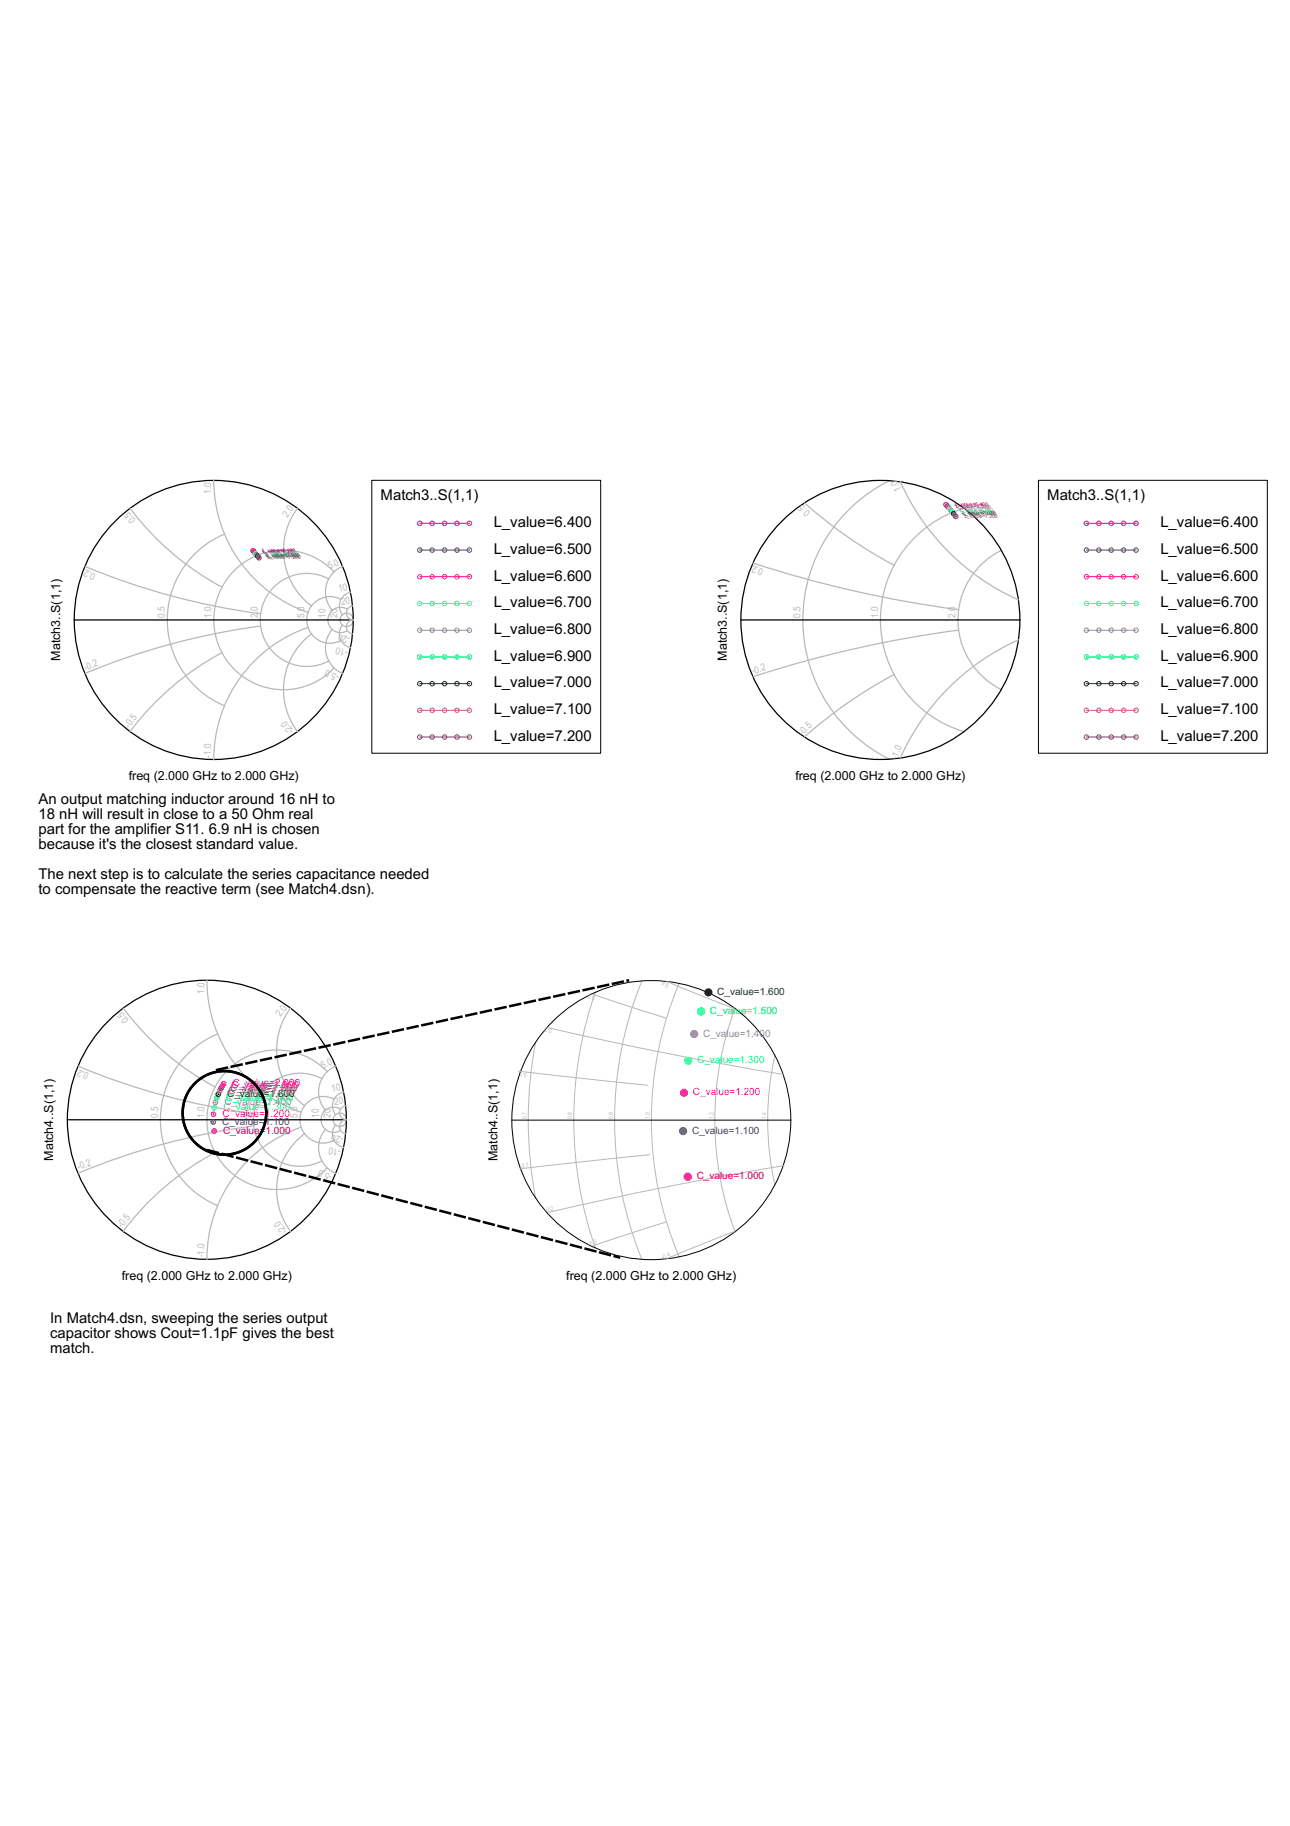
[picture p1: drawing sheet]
<svg xmlns="http://www.w3.org/2000/svg" width="210mm" height="297mm" viewBox="0 0 210 297" stroke-linecap="round" stroke-linejoin="round" font-family="sans-serif">
<g fill="none" stroke="#b8b8b8" stroke-width=".2">
<path d="M34.8 78.1a22.7 22.7 0 0 0 15.3 21.5M13.9 92.2a112.7 112.7 0 0 0 28.5 7.6M21.2 82.7a45.6 45.6 0 0 0 14.9 12.8M36.5 86.9a15.1 15.1 0 0 0-9.3 13.9 15.1 15.1 0 0 0 9.3 14M48.4 82.7a11.4 11.4 0 0 0 2.3 15.9M53.5 94.2a7.6 7.6 0 0 0-11.2 6.6 7.6 7.6 0 0 0 11.2 6.7M54.4 93a11.3 11.3 0 0 0-16.2-.2 11.3 11.3 0 0 0 0 16.1 11.3 11.3 0 0 0 16.2-.2M55.5 97.5a3.8 3.8 0 0 0-5.6 3.3 3.8 3.8 0 0 0 5.6 3.4M55.7 92.1a4.5 4.5 0 0 0-1.6 7.2M56.5 99.1a2.06 2.06 0 0 0-3.1 1.7 2.06 2.06 0 0 0 3.1 1.8M57 96.3a2.27 2.27 0 0 0-1.3 3.7M57.4 98.6a1.13 1.13 0 0 0-1 1.2 1.13 1.13 0 0 0 1.1 1 1.14 1.14 0 0 0-1.1 1.1 1.14 1.14 0 0 0 1 1.2"/>
<path d="M36.1 106.2a45.6 45.6 0 0 0-14.9 12.8M42.4 101.8a112.8 112.8 0 0 0-28.5 7.7M50.1 102.1a22.7 22.7 0 0 0-15.3 21.4M50.7 103.1a11.4 11.4 0 0 0-2.3 15.9M54.1 102.4a4.5 4.5 0 0 0 1.6 7.2M55.7 101.7a2.27 2.27 0 0 0 1.3 3.6"/>
<circle cx="56.4" cy="100.8" r="1.09"/>
</g>
<g fill="none" stroke="#000" stroke-width=".2">
<path d="M12.1 100.8h45.4"/>
<circle cx="34.8" cy="100.8" r="22.7"/>
</g>
<circle cx="41.2" cy="89.6" r=".16" fill="#f00"/>
<circle cx="41.2" cy="89.6" r=".36" fill="none" stroke="#f00" stroke-width=".16"/>
<circle cx="41.3" cy="89.7" r=".16" fill="#00f"/>
<circle cx="41.3" cy="89.7" r=".36" fill="none" stroke="#00f" stroke-width=".16"/>
<circle cx="41.4" cy="89.9" r=".16" fill="#f0f"/>
<circle cx="41.4" cy="89.9" r=".36" fill="none" stroke="#f0f" stroke-width=".16"/>
<circle cx="41.6" cy="90.1" r=".16" fill="#0ff"/>
<circle cx="41.6" cy="90.1" r=".36" fill="none" stroke="#0ff" stroke-width=".16"/>
<circle cx="41.7" cy="90.2" r=".16" fill="#7b68ee"/>
<circle cx="41.7" cy="90.2" r=".36" fill="none" stroke="#7b68ee" stroke-width=".16"/>
<circle cx="41.8" cy="90.3" r=".16" fill="#0f0"/>
<circle cx="41.8" cy="90.3" r=".36" fill="none" stroke="#0f0" stroke-width=".16"/>
<circle cx="41.9" cy="90.5" r=".16" fill="#006400"/>
<circle cx="41.9" cy="90.5" r=".36" fill="none" stroke="#006400" stroke-width=".16"/>
<circle cx="42" cy="90.6" r=".16" fill="#cd5c5c"/>
<circle cx="42" cy="90.6" r=".36" fill="none" stroke="#cd5c5c" stroke-width=".16"/>
<circle cx="42.1" cy="90.7" r=".16" fill="#a0522d"/>
<g fill="none" stroke="#a0522d" stroke-width=".16">
<path d="M68.3 119.9h8.1"/>
<circle cx="42.1" cy="90.7" r=".36"/>
<circle cx="68.3" cy="119.9" r=".36"/>
<circle cx="70.3" cy="119.9" r=".36"/>
<circle cx="72.3" cy="119.9" r=".36"/>
<circle cx="74.4" cy="119.9" r=".36"/>
<circle cx="76.4" cy="119.9" r=".36"/>
</g>
<g fill="none" stroke="#f00" stroke-width=".16">
<path d="M68.3 85.1h8.1"/>
<circle cx="68.3" cy="85.1" r=".36"/>
<circle cx="70.3" cy="85.1" r=".36"/>
<circle cx="72.3" cy="85.1" r=".36"/>
<circle cx="74.4" cy="85.1" r=".36"/>
<circle cx="76.4" cy="85.1" r=".36"/>
</g>
<g fill="none" stroke="#00f" stroke-width=".16">
<path d="M68.3 89.5h8.1"/>
<circle cx="68.3" cy="89.5" r=".36"/>
<circle cx="70.3" cy="89.5" r=".36"/>
<circle cx="72.3" cy="89.5" r=".36"/>
<circle cx="74.4" cy="89.5" r=".36"/>
<circle cx="76.4" cy="89.5" r=".36"/>
</g>
<g fill="none" stroke="#f0f" stroke-width=".16">
<path d="M68.3 93.8h8.1"/>
<circle cx="68.3" cy="93.8" r=".36"/>
<circle cx="70.3" cy="93.8" r=".36"/>
<circle cx="72.3" cy="93.8" r=".36"/>
<circle cx="74.4" cy="93.8" r=".36"/>
<circle cx="76.4" cy="93.8" r=".36"/>
</g>
<g fill="none" stroke="#0ff" stroke-width=".16">
<path d="M68.3 98.2h8.1"/>
<circle cx="68.3" cy="98.2" r=".36"/>
<circle cx="70.3" cy="98.2" r=".36"/>
<circle cx="72.3" cy="98.2" r=".36"/>
<circle cx="74.4" cy="98.2" r=".36"/>
<circle cx="76.4" cy="98.2" r=".36"/>
</g>
<g fill="none" stroke="#7b68ee" stroke-width=".16">
<path d="M68.3 102.5h8.1"/>
<circle cx="68.3" cy="102.5" r=".36"/>
<circle cx="70.3" cy="102.5" r=".36"/>
<circle cx="72.3" cy="102.5" r=".36"/>
<circle cx="74.4" cy="102.5" r=".36"/>
<circle cx="76.4" cy="102.5" r=".36"/>
</g>
<g fill="none" stroke="#0f0" stroke-width=".16">
<path d="M68.3 106.9h8.1"/>
<circle cx="68.3" cy="106.9" r=".36"/>
<circle cx="70.3" cy="106.9" r=".36"/>
<circle cx="72.3" cy="106.9" r=".36"/>
<circle cx="74.4" cy="106.9" r=".36"/>
<circle cx="76.4" cy="106.9" r=".36"/>
</g>
<g fill="none" stroke="#006400" stroke-width=".16">
<path d="M68.3 111.2h8.1"/>
<circle cx="68.3" cy="111.2" r=".36"/>
<circle cx="70.3" cy="111.2" r=".36"/>
<circle cx="72.3" cy="111.2" r=".36"/>
<circle cx="74.4" cy="111.2" r=".36"/>
<circle cx="76.4" cy="111.2" r=".36"/>
</g>
<g fill="none" stroke="#cd5c5c" stroke-width=".16">
<path d="M68.3 115.6h8.1"/>
<circle cx="68.3" cy="115.6" r=".36"/>
<circle cx="70.3" cy="115.6" r=".36"/>
<circle cx="72.3" cy="115.6" r=".36"/>
<circle cx="74.4" cy="115.6" r=".36"/>
<circle cx="76.4" cy="115.6" r=".36"/>
</g>
<path d="M60.5 78.1h37.2v44.4h-37.2z" fill="none" stroke="#000" stroke-width=".16"/>
<g fill="none" stroke="#b8b8b8" stroke-width=".2">
<path d="M33.7 159.4a22.7 22.7 0 0 0 15.3 21.5M12.8 173.5a112.7 112.7 0 0 0 28.5 7.6M20.1 164a45.6 45.6 0 0 0 14.9 12.8M35.4 168.2a15.1 15.1 0 0 0-9.3 14 15.1 15.1 0 0 0 9.3 13.9M47.3 164a11.4 11.4 0 0 0 2.3 15.9M52.4 175.5a7.6 7.6 0 0 0-11.2 6.7 7.6 7.6 0 0 0 11.2 6.6M53.2 174.3a11.3 11.3 0 0 0-16.1-.2 11.3 11.3 0 0 0 0 16.1 11.3 11.3 0 0 0 16.1-.2M54.4 178.8a3.8 3.8 0 0 0-5.6 3.4 3.8 3.8 0 0 0 5.6 3.3M54.6 173.4a4.5 4.5 0 0 0-1.6 7.2M55.9 177.6a2.27 2.27 0 0 0-1.3 3.7M56.3 179.9a1.13 1.13 0 0 0-1.1 1.2 1.13 1.13 0 0 0 1.2 1M35 187.5a45.6 45.6 0 0 0-14.9 12.8"/>
<path d="M41.3 183.1a112.8 112.8 0 0 0-28.5 7.7M49 183.4a22.7 22.7 0 0 0-15.3 21.5M49.6 184.4a11.4 11.4 0 0 0-2.3 15.9M53 183.7a4.5 4.5 0 0 0 1.6 7.2M54.6 183a2.27 2.27 0 0 0 1.3 3.6M55.4 180.4a2.06 2.06 0 0 0-3.2 1.8 2.06 2.06 0 0 0 3.2 1.7M56.4 182.2a1.13 1.13 0 0 0-1.2 1 1.13 1.13 0 0 0 1.1 1.2"/>
<circle cx="55.3" cy="182.2" r="1.09"/>
</g>
<g fill="none" stroke="#000" stroke-width=".2">
<path d="M11 182.2h45.4"/>
<circle cx="33.7" cy="182.2" r="22.7"/>
</g>
<circle cx="34.8" cy="184" r=".16" fill="#f00"/>
<circle cx="34.8" cy="184" r=".36" fill="none" stroke="#f00" stroke-width=".2"/>
<circle cx="34.7" cy="182.5" r=".16" fill="#00f"/>
<circle cx="34.7" cy="182.5" r=".36" fill="none" stroke="#00f" stroke-width=".2"/>
<circle cx="34.7" cy="181.3" r=".16" fill="#f0f"/>
<circle cx="34.7" cy="181.3" r=".36" fill="none" stroke="#f0f" stroke-width=".2"/>
<circle cx="34.9" cy="180.2" r=".16" fill="#0ff"/>
<circle cx="34.9" cy="180.2" r=".36" fill="none" stroke="#0ff" stroke-width=".2"/>
<circle cx="35.1" cy="179.3" r=".16" fill="#7b68ee"/>
<circle cx="35.1" cy="179.3" r=".36" fill="none" stroke="#7b68ee" stroke-width=".2"/>
<circle cx="35.3" cy="178.6" r=".16" fill="#0f0"/>
<circle cx="35.3" cy="178.6" r=".36" fill="none" stroke="#0f0" stroke-width=".2"/>
<circle cx="35.5" cy="178" r=".16" fill="#006400"/>
<circle cx="35.5" cy="178" r=".36" fill="none" stroke="#006400" stroke-width=".2"/>
<circle cx="35.8" cy="177.5" r=".16" fill="#cd5c5c"/>
<circle cx="35.8" cy="177.5" r=".36" fill="none" stroke="#cd5c5c" stroke-width=".2"/>
<circle cx="36" cy="177" r=".16" fill="#a0522d"/>
<circle cx="36" cy="177" r=".36" fill="none" stroke="#a0522d" stroke-width=".2"/>
<circle cx="36.2" cy="176.6" r=".16" fill="#ff1493"/>
<circle cx="36.2" cy="176.6" r=".36" fill="none" stroke="#ff1493" stroke-width=".2"/>
<circle cx="36.4" cy="176.3" r=".16" fill="#f0f"/>
<circle cx="36.4" cy="176.3" r=".36" fill="none" stroke="#f0f" stroke-width=".2"/>
<path d="M43.3 181a6.8 6.8 0 0 0-9.9-6 6.8 6.8 0 0 0-.8 11.6 6.8 6.8 0 0 0 10.6-4.6l.1-1" fill="none" stroke="#000" stroke-width=".41"/>
<path d="M35.3 174l66.9-14.5M33.9 187.1l66.8 17.4" fill="none" stroke="#000" stroke-width=".41" stroke-dasharray="1.6 .8"/>
<g fill="none" stroke="#b8b8b8" stroke-width=".16">
<path d="M104.4 159.6a60 60 0 0 0 0 45.3M108.5 159.7l10.9 4.3M110.5 160a56.9 56.9 0 0 0 0 44.5M84.4 174.2l20.9 2.3M87.2 169.5a67.5 67.5 0 0 0 0 25.4M89.1 167.2a564.7 564.7 0 0 0 38.3 7.6M96.5 161.8l11.8 3.8M96.9 161.4a63.4 63.4 0 0 0 0 41.6M119.6 164.1a51.8 51.8 0 0 0 0 36.2M126.1 171.6a47.7 47.7 0 0 0 0 21.2M105.7 187.8l-21 2.3M108.4 198.8l-11.8 3.8"/>
<path d="M127.6 189.6a565.2 565.2 0 0 0-38.3 7.6M119.5 200.3l-10.9 4.4"/>
</g>
<g fill="none" stroke="#000" stroke-width=".16">
<path d="M83.3 182.2h45.4"/>
<circle cx="106" cy="182.2" r="22.7"/>
</g>
<circle cx="111.9" cy="191.4" r=".31" fill="#f00"/>
<circle cx="111.9" cy="191.4" r=".36" fill="none" stroke="#f00" stroke-width=".61"/>
<circle cx="111.2" cy="184" r=".31" fill="#00f"/>
<circle cx="111.2" cy="184" r=".36" fill="none" stroke="#00f" stroke-width=".61"/>
<circle cx="111.3" cy="177.8" r=".31" fill="#f0f"/>
<circle cx="111.3" cy="177.8" r=".36" fill="none" stroke="#f0f" stroke-width=".61"/>
<circle cx="112" cy="172.6" r=".31" fill="#0ff"/>
<circle cx="112" cy="172.6" r=".36" fill="none" stroke="#0ff" stroke-width=".61"/>
<circle cx="113" cy="168.2" r=".31" fill="#7b68ee"/>
<circle cx="113" cy="168.2" r=".36" fill="none" stroke="#7b68ee" stroke-width=".61"/>
<circle cx="114.1" cy="164.5" r=".31" fill="#0f0"/>
<circle cx="114.1" cy="164.5" r=".36" fill="none" stroke="#0f0" stroke-width=".61"/>
<circle cx="115.3" cy="161.4" r=".31" fill="#006400"/>
<circle cx="115.3" cy="161.4" r=".36" fill="none" stroke="#006400" stroke-width=".61"/>
<path d="M144.8 78.2a25.3 25.3 0 0 0-14.2 22.6 25.3 25.3 0 0 0 14.2 22.7M146.5 78.4a38 38 0 0 0 19.2 19.2M122.5 91.6a188 188 0 0 0 33.4 7.6M130.9 81.8a75.9 75.9 0 0 0 14.6 10.2M156.9 82.7a18.9 18.9 0 0 0-13.6 18.1 18.9 18.9 0 0 0 13.6 18.2M162.9 89.5a12.6 12.6 0 0 0-7 11.3 12.6 12.6 0 0 0 7 11.4M145.5 109.7a75.9 75.9 0 0 0-14.6 10.1M156 102.5a188.1 188.1 0 0 0-33.4 7.6M165.7 104.1a38 38 0 0 0-19.2 19.2" fill="none" stroke="#b8b8b8" stroke-width=".2"/>
<g fill="none" stroke="#000" stroke-width=".2">
<path d="M120.6 100.8h45.4"/>
<circle cx="143.2" cy="100.8" r="22.7"/>
</g>
<circle cx="153.9" cy="82.1" r=".16" fill="#f00"/>
<circle cx="153.9" cy="82.1" r=".36" fill="none" stroke="#f00" stroke-width=".16"/>
<circle cx="154.2" cy="82.3" r=".16" fill="#00f"/>
<circle cx="154.2" cy="82.3" r=".36" fill="none" stroke="#00f" stroke-width=".16"/>
<circle cx="154.4" cy="82.6" r=".16" fill="#f0f"/>
<circle cx="154.4" cy="82.6" r=".36" fill="none" stroke="#f0f" stroke-width=".16"/>
<circle cx="154.6" cy="82.8" r=".16" fill="#0ff"/>
<circle cx="154.6" cy="82.8" r=".36" fill="none" stroke="#0ff" stroke-width=".16"/>
<circle cx="154.8" cy="83.1" r=".16" fill="#7b68ee"/>
<circle cx="154.8" cy="83.1" r=".36" fill="none" stroke="#7b68ee" stroke-width=".16"/>
<circle cx="155" cy="83.3" r=".16" fill="#0f0"/>
<circle cx="155" cy="83.3" r=".36" fill="none" stroke="#0f0" stroke-width=".16"/>
<circle cx="155.2" cy="83.6" r=".16" fill="#006400"/>
<circle cx="155.2" cy="83.6" r=".36" fill="none" stroke="#006400" stroke-width=".16"/>
<circle cx="155.4" cy="83.8" r=".16" fill="#cd5c5c"/>
<circle cx="155.4" cy="83.8" r=".36" fill="none" stroke="#cd5c5c" stroke-width=".16"/>
<circle cx="155.5" cy="84" r=".16" fill="#a0522d"/>
<g fill="none" stroke="#a0522d" stroke-width=".16">
<path d="M176.8 119.9h8.1"/>
<circle cx="155.5" cy="84" r=".36"/>
<circle cx="176.8" cy="119.9" r=".36"/>
<circle cx="178.8" cy="119.9" r=".36"/>
<circle cx="180.8" cy="119.9" r=".36"/>
<circle cx="182.8" cy="119.9" r=".36"/>
<circle cx="184.9" cy="119.9" r=".36"/>
</g>
<g fill="none" stroke="#f00" stroke-width=".16">
<path d="M176.8 85.1h8.1"/>
<circle cx="176.8" cy="85.1" r=".36"/>
<circle cx="178.8" cy="85.1" r=".36"/>
<circle cx="180.8" cy="85.1" r=".36"/>
<circle cx="182.8" cy="85.1" r=".36"/>
<circle cx="184.9" cy="85.1" r=".36"/>
</g>
<g fill="none" stroke="#00f" stroke-width=".16">
<path d="M176.8 89.5h8.1"/>
<circle cx="176.8" cy="89.5" r=".36"/>
<circle cx="178.8" cy="89.5" r=".36"/>
<circle cx="180.8" cy="89.5" r=".36"/>
<circle cx="182.8" cy="89.5" r=".36"/>
<circle cx="184.9" cy="89.5" r=".36"/>
</g>
<g fill="none" stroke="#f0f" stroke-width=".16">
<path d="M176.8 93.8h8.1"/>
<circle cx="176.8" cy="93.8" r=".36"/>
<circle cx="178.8" cy="93.8" r=".36"/>
<circle cx="180.8" cy="93.8" r=".36"/>
<circle cx="182.8" cy="93.8" r=".36"/>
<circle cx="184.9" cy="93.8" r=".36"/>
</g>
<g fill="none" stroke="#0ff" stroke-width=".16">
<path d="M176.8 98.2h8.1"/>
<circle cx="176.8" cy="98.2" r=".36"/>
<circle cx="178.8" cy="98.2" r=".36"/>
<circle cx="180.8" cy="98.2" r=".36"/>
<circle cx="182.8" cy="98.2" r=".36"/>
<circle cx="184.9" cy="98.2" r=".36"/>
</g>
<g fill="none" stroke="#7b68ee" stroke-width=".16">
<path d="M176.8 102.5h8.1"/>
<circle cx="176.8" cy="102.5" r=".36"/>
<circle cx="178.8" cy="102.5" r=".36"/>
<circle cx="180.8" cy="102.5" r=".36"/>
<circle cx="182.8" cy="102.5" r=".36"/>
<circle cx="184.9" cy="102.5" r=".36"/>
</g>
<g fill="none" stroke="#0f0" stroke-width=".16">
<path d="M176.8 106.9h8.1"/>
<circle cx="176.8" cy="106.9" r=".36"/>
<circle cx="178.8" cy="106.9" r=".36"/>
<circle cx="180.8" cy="106.9" r=".36"/>
<circle cx="182.8" cy="106.9" r=".36"/>
<circle cx="184.9" cy="106.9" r=".36"/>
</g>
<g fill="none" stroke="#006400" stroke-width=".16">
<path d="M176.8 111.2h8.1"/>
<circle cx="176.8" cy="111.2" r=".36"/>
<circle cx="178.8" cy="111.2" r=".36"/>
<circle cx="180.8" cy="111.2" r=".36"/>
<circle cx="182.8" cy="111.2" r=".36"/>
<circle cx="184.9" cy="111.2" r=".36"/>
</g>
<g fill="none" stroke="#cd5c5c" stroke-width=".16">
<path d="M176.8 115.6h8.1"/>
<circle cx="176.8" cy="115.6" r=".36"/>
<circle cx="178.8" cy="115.6" r=".36"/>
<circle cx="180.8" cy="115.6" r=".36"/>
<circle cx="182.8" cy="115.6" r=".36"/>
<circle cx="184.9" cy="115.6" r=".36"/>
</g>
<path d="M169 78.1h37.2v44.4h-37.2z" fill="none" stroke="#000" stroke-width=".16"/>
<g font-size="2.4">
<text x="61.9" y="81.4">Match3..S(1,1)</text>
<text x="170.4" y="81.4">Match3..S(1,1)</text>
<text x="80.3" y="85.8">L_value=6.400</text>
<text x="188.8" y="85.8">L_value=6.400</text>
<text x="80.3" y="90.1">L_value=6.500</text>
<text x="80.3" y="94.5">L_value=6.600</text>
<text x="188.8" y="90.1">L_value=6.500</text>
<text x="188.8" y="94.5">L_value=6.600</text>
<text x="80.3" y="98.8">L_value=6.700</text>
<text x="188.8" y="98.8">L_value=6.700</text>
<text x="80.3" y="103.1">L_value=6.800</text>
<text x="80.3" y="107.5">L_value=6.900</text>
<text x="188.8" y="103.1">L_value=6.800</text>
<text x="188.8" y="107.5">L_value=6.900</text>
<text x="80.3" y="111.8">L_value=7.000</text>
<text x="188.8" y="111.8">L_value=7.000</text>
<text x="80.3" y="116.2">L_value=7.100</text>
<text x="188.8" y="116.2">L_value=7.100</text>
<text x="80.3" y="120.5">L_value=7.200</text>
<text x="188.8" y="120.5">L_value=7.200</text>
<text x="6.3" y="130.8">An output matching inductor around 16 nH to</text>
<text x="6.3" y="133.3">18 nH will result in close to a 50 Ohm real</text>
<text x="6.3" y="135.7">part for the amplifier S11. 6.9 nH is chosen</text>
<text x="6.3" y="138.1">because it's the closest standard value.</text>
<text x="6.3" y="143">The next step is to calculate the series capacitance needed</text>
<text x="6.3" y="145.4">to compensate the reactive term (see Match4.dsn).</text>
<text x="8.2" y="215.3">In Match4.dsn, sweeping the series output</text>
<text x="8.2" y="217.7">capacitor shows Cout=1.1pF gives the best</text>
<text x="8.2" y="220.1">match.</text>
</g>
<g font-size="2">
<text x="9.8" y="107.5" transform="rotate(-90 9.8 107.5)">Match3..S(1,1)</text>
<text x="118.2" y="107.5" transform="rotate(-90 118.2 107.5)">Match3..S(1,1)</text>
<text x="20.9" y="126.9">freq (2.000 GHz to 2.000 GHz)</text>
<text x="129.4" y="126.9">freq (2.000 GHz to 2.000 GHz)</text>
<text x="8.7" y="188.8" transform="rotate(-90 8.7 188.8)">Match4..S(1,1)</text>
<text x="81" y="188.9" transform="rotate(-90 81 188.9)">Match4..S(1,1)</text>
<text x="19.8" y="208.2">freq (2.000 GHz to 2.000 GHz)</text>
<text x="92.1" y="208.3">freq (2.000 GHz to 2.000 GHz)</text>
</g>
<g font-size="1.6" fill="#b8b8b8">
<text x="34.4" y="80.3" transform="rotate(-90 34.4 80.3)">1.0</text>
<text x="131.9" y="83.3" transform="rotate(-138 131.9 83.3)">0.5</text>
<text x="146.7" y="79.7" transform="rotate(-114 146.7 79.7)">1.0</text>
<text x="22.1" y="84.6" transform="rotate(-127 22.1 84.6)">0.5</text>
<text x="46.8" y="84.2" transform="rotate(-53 46.8 84.2)">2.0</text>
<text x="15.7" y="93.3" transform="rotate(-157 15.7 93.3)">0.2</text>
<text x="53.6" y="92.6" transform="rotate(-23 53.6 92.6)">5.0</text>
<text x="124.3" y="92.5" transform="rotate(-162 124.3 92.5)">0.2</text>
<text x="26.8" y="100.5" transform="rotate(-90 26.8 100.5)">0.5</text>
<text x="34.4" y="100.5" transform="rotate(-90 34.4 100.5)">1.0</text>
<text x="42" y="100.5" transform="rotate(-90 42 100.5)">2.0</text>
<text x="49.5" y="100.5" transform="rotate(-90 49.5 100.5)">5.0</text>
<text x="53" y="100.5" transform="rotate(-90 53 100.5)">10</text>
<text x="54.9" y="100.5" transform="rotate(-90 54.9 100.5)">20</text>
<text x="55.2" y="96.3" transform="rotate(-11 55.2 96.3)">10</text>
<text x="55.5" y="98.4" transform="rotate(-6 55.5 98.4)">20</text>
<text x="130.2" y="100.5" transform="rotate(-90 130.2 100.5)">0.5</text>
<text x="142.9" y="100.5" transform="rotate(-90 142.9 100.5)">1.0</text>
<text x="155.5" y="100.5" transform="rotate(-90 155.5 100.5)">2.0</text>
<text x="56.6" y="105.7" transform="rotate(-169 56.6 105.7)">-10</text>
<text x="57" y="103.5" transform="rotate(-174 57 103.5)">-20</text>
<text x="13.9" y="109.1" transform="rotate(-23 13.9 109.1)">-0.2</text>
<text x="55.3" y="109.8" transform="rotate(-157 55.3 109.8)">-5.0</text>
<text x="122.5" y="109.7" transform="rotate(-18 122.5 109.7)">-0.2</text>
<text x="21" y="118.5" transform="rotate(-53 21 118.5)">-0.5</text>
<text x="47.9" y="119" transform="rotate(-127 47.9 119)">-2.0</text>
<text x="130.5" y="119.7" transform="rotate(-42 130.5 119.7)">-0.5</text>
<text x="34.4" y="123.2" transform="rotate(-90 34.4 123.2)">-1.0</text>
<text x="145.9" y="123.6" transform="rotate(-66 145.9 123.6)">-1.0</text>
<text x="33.3" y="161.6" transform="rotate(-90 33.3 161.6)">1.0</text>
<text x="21" y="166" transform="rotate(-127 21 166)">0.5</text>
<text x="45.7" y="165.5" transform="rotate(-53 45.7 165.5)">2.0</text>
<text x="52.5" y="173.9" transform="rotate(-23 52.5 173.9)">5.0</text>
<text x="14.5" y="174.6" transform="rotate(-157 14.5 174.6)">0.2</text>
<text x="54.1" y="177.6" transform="rotate(-11 54.1 177.6)">10</text>
<text x="54.4" y="179.7" transform="rotate(-6 54.4 179.7)">20</text>
<text x="25.7" y="181.8" transform="rotate(-90 25.7 181.8)">0.5</text>
<text x="33.3" y="181.8" transform="rotate(-90 33.3 181.8)">1.0</text>
<text x="40.8" y="181.8" transform="rotate(-90 40.8 181.8)">2.0</text>
<text x="48.4" y="181.8" transform="rotate(-90 48.4 181.8)">5.0</text>
<text x="51.9" y="181.8" transform="rotate(-90 51.9 181.8)">10</text>
<text x="53.8" y="181.8" transform="rotate(-90 53.8 181.8)">20</text>
<text x="55.9" y="184.8" transform="rotate(-174 55.9 184.8)">-20</text>
<text x="12.8" y="190.4" transform="rotate(-23 12.8 190.4)">-0.2</text>
<text x="54.2" y="191.1" transform="rotate(-157 54.2 191.1)">-5.0</text>
<text x="55.5" y="187" transform="rotate(-169 55.5 187)">-10</text>
<text x="19.9" y="199.8" transform="rotate(-53 19.9 199.8)">-0.5</text>
<text x="46.8" y="200.3" transform="rotate(-127 46.8 200.3)">-2.0</text>
<text x="33.3" y="204.5" transform="rotate(-90 33.3 204.5)">-1.0</text>
</g>
<g font-size="1.6" fill="#006400">
<text x="116.7" y="161.9">C_value=1.600</text>
<text x="37" y="178.4">C_value=1.600</text>
</g>
<g font-size="1.6" fill="#0f0">
<text x="115.5" y="165">C_value=1.500</text>
<text x="36.7" y="179">C_value=1.500</text>
</g>
<g font-size="1.6" fill="#0ff">
<text x="113.4" y="173">C_value=1.300</text>
<text x="36.3" y="180.6">C_value=1.300</text>
</g>
<g font-size="1.6" fill="#7b68ee">
<text x="114.4" y="168.6">C_value=1.400</text>
<text x="36.5" y="179.8">C_value=1.400</text>
</g>
<text font-size="1.6" fill="#cd5c5c" x="37.2" y="177.9">C_value=1.700</text>
<text font-size="1.6" fill="#a0522d" x="37.4" y="177.4">C_value=1.800</text>
<text font-size="1.6" fill="#ff1493" x="37.7" y="177">C_value=1.900</text>
<g font-size="1.6" fill="#f0f">
<text x="37.9" y="176.7">C_value=2.000</text>
<text x="112.8" y="178.2">C_value=1.200</text>
<text x="36.2" y="181.7">C_value=1.200</text>
</g>
<g font-size="1.6" fill="#00f">
<text x="36.2" y="182.9">C_value=1.100</text>
<text x="112.6" y="184.4">C_value=1.100</text>
</g>
<g font-size="1.6" fill="#f00">
<text x="36.3" y="184.4">C_value=1.000</text>
<text x="113.4" y="191.8">C_value=1.000</text>
</g>
<g font-size="1" fill="#b8b8b8">
<text x="108.9" y="160" transform="rotate(-157 108.9 160)">0.4</text>
<text x="89.9" y="167.5" transform="rotate(-167 89.9 167.5)">0.2</text>
<text x="96.9" y="162.1" transform="rotate(-161 96.9 162.1)">0.3</text>
<text x="85.8" y="174.5" transform="rotate(-173 85.8 174.5)">0.1</text>
<text x="85.7" y="182" transform="rotate(-90 85.7 182)">0.7</text>
<text x="93.1" y="182" transform="rotate(-90 93.1 182)">0.8</text>
<text x="99.8" y="182" transform="rotate(-90 99.8 182)">0.9</text>
<text x="105.8" y="182" transform="rotate(-90 105.8 182)">1.0</text>
<text x="116.1" y="182" transform="rotate(-90 116.1 182)">1.2</text>
<text x="124.7" y="182" transform="rotate(-90 124.7 182)">1.4</text>
<text x="84.7" y="190" transform="rotate(-7 84.7 190)">-0.1</text>
<text x="88.7" y="197.2" transform="rotate(-13 88.7 197.2)">-0.2</text>
<text x="95.8" y="202.8" transform="rotate(-19 95.8 202.8)">-0.3</text>
<text x="107.8" y="204.8" transform="rotate(-23 107.8 204.8)">-0.4</text>
</g>
<g font-size=".8" fill="#f00">
<text x="155.4" y="82.3">L_value=6.400</text>
<text x="42.6" y="89.8">LL_vallue=6..400</text>
</g>
<text font-size=".8" fill="#00f" x="155.6" y="82.6">L_value=6.500</text>
<g font-size=".8" fill="#f0f">
<text x="155.8" y="82.8">L_value=6.600</text>
<text x="42.9" y="90.1">LL__vvaaluuee==66.560000</text>
</g>
<text font-size=".8" fill="#0ff" x="156" y="83.1">L_value=6.700</text>
<g font-size=".8" fill="#7b68ee">
<text x="156.2" y="83.3">L_value=6.800</text>
<text x="43.1" y="90.4">LL__vvaalluuee==66..780000</text>
</g>
<text font-size=".8" fill="#0f0" x="156.4" y="83.5">L_value=6.900</text>
<g font-size=".8" fill="#006400">
<text x="156.6" y="83.8">L_value=7.000</text>
<text x="43.4" y="90.7">LL_value=6.900</text>
<text x="43.8" y="90.7">_value=7.000</text>
</g>
<text font-size=".8" fill="#cd5c5c" x="156.8" y="84">L_value=7.100</text>
<g font-size=".8" fill="#a0522d">
<text x="157" y="84.2">L_value=7.200</text>
<text x="43.6" y="91">L_value=7.100</text>
<text x="44" y="91">_value=7.200</text>
</g>
</svg>
